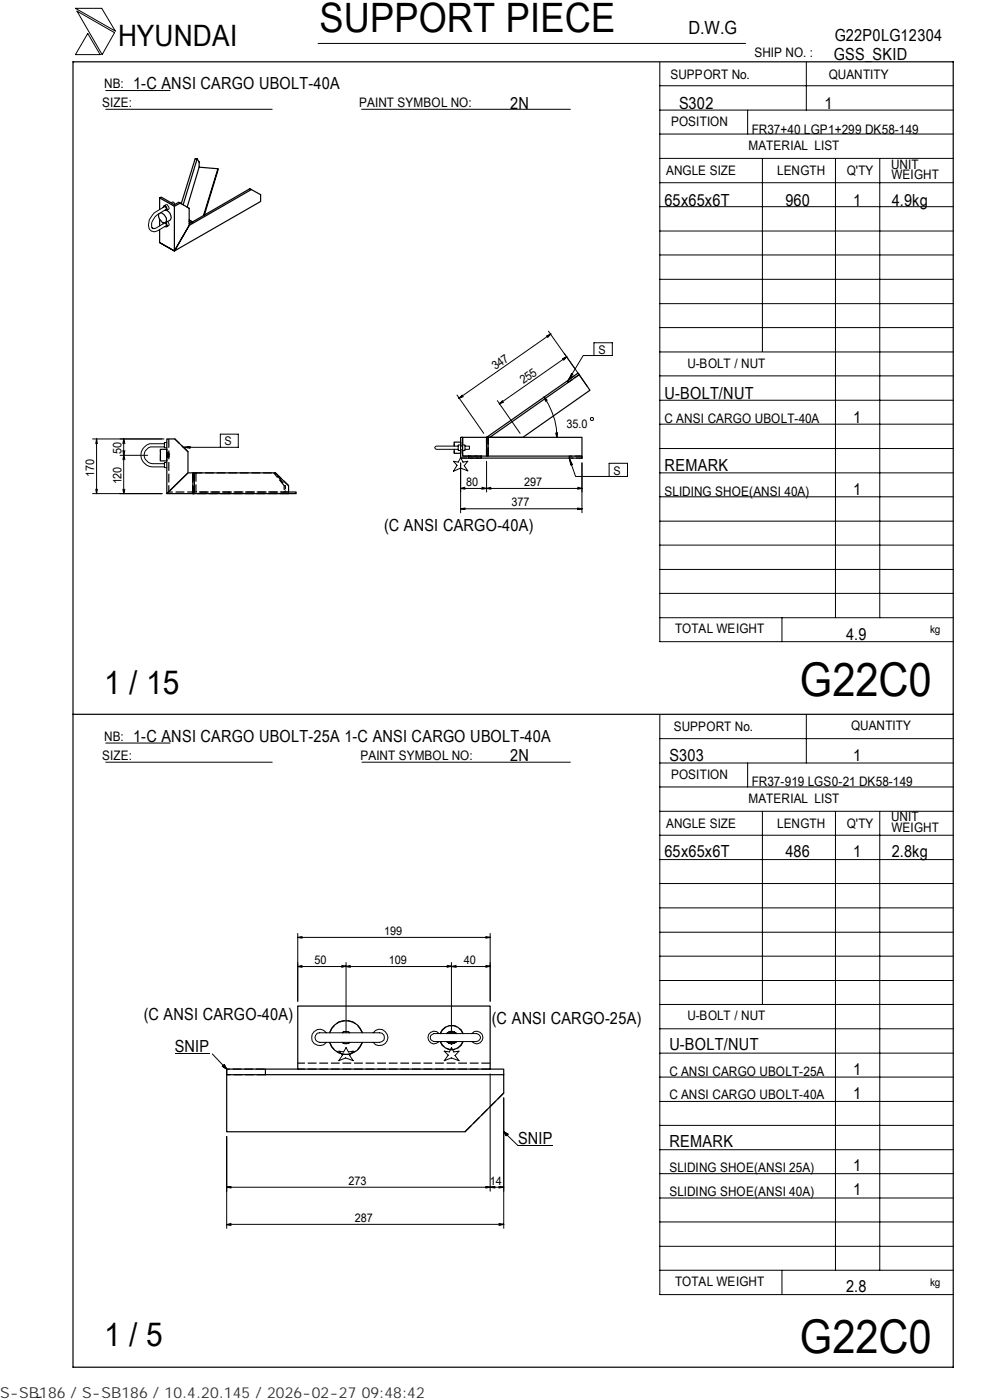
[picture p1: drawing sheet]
<svg xmlns="http://www.w3.org/2000/svg" width="210mm" height="297mm" viewBox="0 0 210 297" stroke-linecap="round" stroke-linejoin="round" font-family="sans-serif">
<g fill="none" stroke="#000" stroke-width=".21">
<path d="M16 1.8h5.6l2.9 4.8zM16.3 2.4l8 4.5-2.6 4.7zM18.6 7.1l2.6 4.5h-5.2zM22.4 19.2h13.7M67.5 9.2h90.6M139.9 18.2h62.3M139.9 13.2v122.9h62.3M171 13.1v10.3M22.4 23.2h35.3M76.7 23.2h44.3M139.9 38.8h62.3M139.9 33.6h62.3"/>
<path d="M139.9 28.4h62.3M139.9 23.4h62.3M158.6 23.4v5M161.7 33.6v41M177.2 33.7v97.4M186.6 33.7v97.4M32.2 48.3l.5 .2M32.3 48.4a2.51 2.51 0 0 1 1.2-2.9l1.7-1.1 .1-.1-.3-.5a7 7 0 0 0-2.7 1.8 2.33 2.33 0 0 0-.2 3.4 1.34 1.34 0 0 0 1.4-.1l1.7-1v-.4l-.3-.2-1.7 1-.6 .2M34.6 44l.1-.3a.61 .61 0 0 1 .7 .3 .61 .61 0 0 1-.1 .7l-.3-.1M34.7 47.2l-.1 .3M34.9 43.6l.6-.2 .3 .5v.5l-.4 .2M35.1 47.2l.2 .1a.6 .6 0 0 1 0 .9l-.3-.1"/>
<path d="M35.5 47l.4 .7-.5 .4M36.3 43l.4-.2 .1 .1 .2 .2v.3M139.9 59.3h62.3M139.9 54.1h62.3M139.9 49h62.3M139.9 43.8h62.3M116.3 70.3l5.7 8M116.8 70.9l-.9 .4M116.8 70.9l-.6 .7M116.8 70.9l-19.4 13.6M119.7 75l4.8 6.9M120.2 75.7l-.9 .4"/>
<path d="M120.2 75.7l-.7 .7M120.2 75.7l-14.3 10M121.1 79.7h.1M121.2 79.2l.3 .2-.9 1.1zM126 72.7h3.9v2.7h-3.9zM126 75.4h-2.3l-3.1 5.1M139.9 79.7h62.3M139.9 74.7h62.3M139.9 69.5h62.3M139.9 64.4h62.3M19.6 93.1h15.2M20.5 93.1l-.2 1"/>
<path d="M20.5 93.1l.1 1M20.5 93.1v11.6M25.5 96.6h5.8M26.1 95.6l.1 1M26.2 93.1l-.1 1M26.2 93.1l.3 1M26.2 93.1v11.6M26.2 96.6l-.1 .9M26.2 96.6l.3 .9M26.5 95.6l-.3 1M34.9 94.1h-2.6a2.46 2.46 0 0 0-2.4 2.5 2.46 2.46 0 0 0 2.4 2.4h2.6M34.9 94.8h-2.6a1.78 1.78 0 0 0-1.7 1.8 1.78 1.78 0 0 0 1.7 1.8h2.6"/>
<path d="M35.4 98.1h-.5v1.1h.5M35.4 93.9h-.5v1.1h.5M38.9 94.9l1.4-.2v.4zM39.9 94.8v.2M46.7 94.9v-2.8h3.8v2.8h-11.6M96.2 97.9l1 .1 .5-.9 .5 .9 1-.1-.7 .9 .7 1.1-1.5-.6-1.5 .7 .7-1.3zM96.9 83.8l5.7 8.1M97.2 94.6h-4.7l-.3 .4 .3 .3h4.7M97.7 98.2v10.6M97.7 94.4h-.5v1.2h.5M98 83.8l-.6 .7M98.1 94.4h.5v1.2h-.5"/>
<path d="M98.3 84.1l-.9 .4M98.6 94.6h1v.7h-1M103.2 97.9v6.5M105.5 85l4.8 6.9M106.6 85l-.7 .7M106.8 85.3l-.9 .4M115.4 84.2a15.4 15.4 0 0 1 2.7 8.6M115.4 84.2l.3 1M115.4 84.2l.7 .7M117.8 91.9l.3 .9M118.3 91.8l-.2 1M120.7 97.2l1.4 3.9h7.1"/>
<path d="M120.7 97.2l.7 1.3-.3 .1zM121.1 98.1l-.1 .1M123.4 98.2v10.6M129.2 98.3h3.9v2.8h-3.9zM139.9 95.2h62.3M139.9 90h62.3M139.9 84.9h62.3M19.6 104.7h14.8M20.3 103.8l.2 .9M20.6 103.8l-.1 .9M26.1 103.8l.1 .9M26.5 103.8l-.3 .9"/>
<path d="M97.7 103.6l.9 .2M97.7 103.6h25.7M97.7 107.9l.9 .2M97.7 107.9h25.7M98.6 103.4l-.9 .2M98.6 107.8l-.9 .1M102.2 103.4l1 .2M103.2 103.6l-1 .2M103.2 103.6l.9 .2M104.1 103.4l-.9 .2M122.5 103.4l.9 .2M122.5 107.8l.9 .1"/>
<path d="M123.4 103.6l-.9 .2M123.4 107.9l-.9 .2M139.9 100.3h62.3M139.9 115.6h62.3M139.9 110.6h62.3M139.9 105.4h62.3M139.9 131.1h62.3M139.9 125.9h62.3M139.9 120.8h62.3M165.9 131.1v5M22.4 157.6h13.7M139.9 151.7v122.9h62.3"/>
<path d="M139.9 156.7h62.3M171 151.5v10.4M22.4 161.7h35.3M76.8 161.7h44.2M139.9 177.2h62.3M139.9 172.1h62.3M139.9 167h62.3M139.9 161.9h62.3M158.6 161.9v5.1M161.7 172.1v41M177.2 172.2v97.3M186.6 172.2v97.3"/>
<path d="M63.2 198v14.4M63.2 198.9l.9 .1M63.2 198.9h40.8M64.1 198.7l-.9 .2M103 198.7l1 .2M104 198v14.4M104 198.9l-1 .1M139.9 182.4h62.3M139.9 197.8h62.3M139.9 192.6h62.3M139.9 187.4h62.3M63.2 205.1l.9 .1"/>
<path d="M63.2 205.1h40.8M64.1 204.8l-.9 .3M67.3 219.2l13.2-.1a1.02 1.02 0 0 1 1 1 1.02 1.02 0 0 1-1 1h-12.7a1.06 1.06 0 0 1-1-.7 1.06 1.06 0 0 1 .5-1.2zM69.2 219.1a1.73 1.73 0 0 0-2.5-.3 1.73 1.73 0 0 0 0 2.6 1.73 1.73 0 0 0 2.5-.3M72.5 204.8l.9 .2-.9 .2M73.4 204.2v14.9M74.3 204.8l-.9 .3 .9 .1M79.2 219.1a1.73 1.73 0 0 1 2.5-.3 1.73 1.73 0 0 1 0 2.6 1.73 1.73 0 0 1-2.5-.3M91.3 219.7l.7-.4h9.1a.85 .85 0 0 1 .8 .8 .85 .85 0 0 1-.8 .9h-9.1a.85 .85 0 0 1-.7-1.3zM93.1 219.3a1.34 1.34 0 0 0-1.9-.2 1.34 1.34 0 0 0 0 2 1.34 1.34 0 0 0 1.9-.1M94.8 204.8l.9 .2-.9 .2M95.7 204.2v14.9"/>
<path d="M96.8 204.8l-1.1 .3 1.1 .1M100.1 219.3a1.34 1.34 0 0 1 1.9-.2 1.34 1.34 0 0 1 0 2 1.34 1.34 0 0 1-1.9-.1M103 204.8l1 .2-1 .2M139.9 218.3h62.3M139.9 213.1h62.3M139.9 208h62.3M139.9 202.9h62.3M37.1 223.6h7.3M45 223.6l3.1 3.2M47.1 226.2l.5-.3 .5 .9zM71.9 223l1 .2 .5-1 .5 1 1-.2-.7 .9 .7 1.1-1.6-.6-1.4 .6 .7-1.2zM94.2 223l1.1 .2 .4-1 .6 1 1.1-.2-.9 .9 .9 1.1-1.7-.6-1.5 .6 .9-1.2z"/>
<path d="M104 227.8v24.9M106.8 232.9v27.7M139.9 238.7h62.3M139.9 233.7h62.3M139.9 228.5h62.3M139.9 223.4h62.3M48.1 241.1v19.5M48.1 251.9l.9 .1M48.1 259.7h58.7M49 251.7l-.9 .2M49 259.6l-.9 .2 .9 .2M103 251.7l1 .2"/>
<path d="M104 251.9l-1 .1M104 251.9l1 .1M105 251.7l-1 .2M105.8 251.7l1 .2M105.8 259.6l1 .1M106.8 240.1l1 .5-.5 .4zM106.8 240.1l3.1 3M106.8 251.9l-1 .1M106.8 251.9h-58.7M106.8 259.7l-1 .3M109.9 243.1h7.4M139.9 259.2h62.3"/>
<path d="M139.9 254.2h62.3M139.9 249h62.3M139.9 243.9h62.3M139.9 269.5h62.3M139.9 264.4h62.3M165.9 269.5v5.1M8.8 296.4l-1 .1"/>
<circle cx="125.6" cy="88.9" r=".35"/>
</g>
<g fill="none" stroke="#000" stroke-width=".25" stroke-dasharray="1.9 .6" stroke-linecap="butt">
<path d="M35.4 97.8v-2.5v2.5M35.8 93.1v11.3M39.9 95.8l-2.8-2.7M98.1 94.4v-1.6h-.4v1.6M98.1 96.8h4v.4h-4.4M99.4 96.8h2.7v.4h-2.7M103.2 92.8v4M103.2 92.8h.3v4h-.3v-4M103.5 96.8v-4M120.4 80.8l2.2-1.6 .2 .3-2.2 1.6M40.9 100.3h.3v4.4h-.3v-4.4M40.9 104.7h.3v-4.4h-.3v4.4"/>
<path d="M41.6 100.3v4.1h19.6M48.6 104.7h-7.7v-4.4h17.4M58.4 100.3l2.8 2.7M60.5 103h-.2l-2.2-2.7h.2l2.2 2.7M61.2 104.7h-12.6v-.3M61.2 104.4h-25.4M69.9 219.1a3.6 3.6 0 0 1 3.5-2.6 3.6 3.6 0 0 1 3.5 2.6M93.4 219.3a2.54 2.54 0 0 1 2.4-1.8 2.54 2.54 0 0 1 2.4 1.8M48.1 228v-1.2h8.2M56.3 228h-8.2M76.9 221.1a3.6 3.6 0 0 1-3.5 2.6 3.6 3.6 0 0 1-3.5-2.6M98.2 221a2.54 2.54 0 0 1-2.4 1.7 2.54 2.54 0 0 1-2.4-1.7"/>
<path d="M104 225.5h-40.8M104 226.8h-40.8M98.6 240.1l8.2-8.2"/>
</g>
<g fill="none" stroke="#000" stroke-width=".25">
<path d="M15.5 13.1h186.7v277h-186.7zM41.8 33.7l-2.9 9.7M42.2 35.5l-2.5 8.4M46.2 35.8l-4-.3v-1.1l-.4-.7h-.4l-3 9.6M33.9 42l3.1 1.8v9.4l-3.1-1.7v-2.8M33.9 46.6v1.3M34 45.2a1.34 1.34 0 0 1 1.3 1.1v.8l-.5 .2-.4-.1a1.84 1.84 0 0 1-.7-1.8l.1-.1M35 44.6h.1M35.3 44.6a1.5 1.5 0 0 1 .8 2.1l-1.1 .5M38.3 43.1l-1.3 .7M40.1 46.6l.8 .5-.3 .1-.5-.2M40.1 47.5l12.9-7.5 2.3 1.3v1.4l-18.3 10.5-3.1-1.7"/>
<path d="M43.3 45.6l2.9-9.8-3 9.9M53.3 40.2l-13.2 7.6-3.1 5.4 3.1-5.4v-3.6l-2.2-1.3-.9 .5-2.8-1.6-.3 .2v2.4M122.8 79.5l2.3 3.3-14.2 10h-7l16.7-11.7M35.4 93.1h1.7l2.8 2.7v4.5l-4.5 4.4zM35.4 95.3h-1.4v2.5h1.4M96.3 95.3v.9h1.4M97.7 93.8h-1.4v.8M98.1 92.8h5.1M99.4 96.8h-1.3v-4h-.4v4.4h1.7M99.4 96.8h2.7v.4h-2.7zM102.1 97.2h18.6M102.1 96.8h18.6"/>
<path d="M103.2 92.8h.3v4h-.3zM120.4 80.8l-17.2 12h20.2v4M120.4 80.8l2.2-1.6 .2 .3-2.2 1.6zM120.7 96.8h2.7v.4h-2.7zM35.4 104.7l4.5-4.4h18.5l2.8 2.7v1.7zM61.2 104.4h1.6v.3h-1.6M15.5 151.5h186.7M63.2 213.4h40.8v13.4h-40.8zM69.9 219.1a3.6 3.6 0 0 1 3.5-2.6 3.6 3.6 0 0 1 3.5 2.6M93.4 219.3a2.54 2.54 0 0 1 2.4-1.8 2.54 2.54 0 0 1 2.4 1.8M48.1 228v12.1h50.5l8.2-8.2v-3.9M48.1 226.8h8.2v1.2h-8.2z"/>
<path d="M56.3 226.8h6.9M69.9 221.1a3.6 3.6 0 0 0 3.5 2.6 3.6 3.6 0 0 0 3.5-2.6M93.4 221a2.54 2.54 0 0 0 2.4 1.7 2.54 2.54 0 0 0 2.4-1.7M104 226.8h2.8v1.2h-50.5"/>
</g>
<path d="M123.4 96.8v.4h-2.7" fill="none" stroke="#000" stroke-width=".25" stroke-dasharray="1.7 .5" stroke-linecap="butt"/>
<path d="M98.1 96.8v-1.2M95.2 219.3l.4-.2 .7 .2M96.3 219.3l-.3-.2-.8 .2M95.2 221l.4 .1 .7-.1M96.3 221l-.3 .1-.8-.1" fill="none" stroke="#000" stroke-width=".25" stroke-dasharray=".7 .2" stroke-linecap="butt"/>
<path d="M97.7 95.6v1.6M60.5 103v1.4" fill="none" stroke="#000" stroke-width=".25" stroke-dasharray=".8 .3" stroke-linecap="butt"/>
<path d="M35.4 96.2l.4-.1v.9h-.4v-.8M123.4 96.8h-2.7" fill="none" stroke="#000" stroke-width=".25" stroke-dasharray="1.5 .5" stroke-linecap="butt"/>
<path d="M35.4 96.9v-.6M35.8 96.3v.6M97.7 93.8v.6M97.7 95.6v.6M97.7 94.4v-.6M97.7 96.2v-.6M97.7 94.6h.4M97.7 95.4h.4M98.1 94.6h-.4M103.9 92.8h-.7" fill="none" stroke="#000" stroke-width=".25" stroke-dasharray=".3 .1" stroke-linecap="butt"/>
<path d="M35.4 97v-.9M35.8 96.1v.9M96.3 94.6v-.8M96.3 96.2v-.9" fill="none" stroke="#000" stroke-width=".25" stroke-dasharray=".5 .2" stroke-linecap="butt"/>
<path d="M94.7 219.3a1.36 1.36 0 0 1 2.1 0M96.8 219.3a1.36 1.36 0 0 0-2.1 0M94.7 221a1.36 1.36 0 0 0 2.1 0M96.8 221a1.36 1.36 0 0 1-2.1 0" fill="none" stroke="#000" stroke-width=".25" stroke-dasharray="1.3 .4" stroke-linecap="butt"/>
<path d="M72.5 219.1l.6-.2h.5l.6 .2M74.2 219.1l-.6-.2h-.5l-.6 .2M72.5 221.1l.6 .3h.5l.6-.3M74.2 221.1l-.6 .3h-.5l-.6-.3" fill="none" stroke="#000" stroke-width=".25" stroke-dasharray="1 .3" stroke-linecap="butt"/>
<path d="M60.3 103v1.7" fill="none" stroke="#000" stroke-width=".25" stroke-dasharray=".9 .3" stroke-linecap="butt"/>
<path d="M34 97.8v-2.5" fill="none" stroke="#000" stroke-width=".25" stroke-dasharray="1.4 .4" stroke-linecap="butt"/>
<path d="M35.4 96.6v-.3h.4v.6h-.4v-.3" fill="none" stroke="#000" stroke-width=".25" stroke-dasharray="1.2 .4" stroke-linecap="butt"/>
<path d="M47.2 226h.9v.8h-.9zM106.9 240.2h.9v.8h-.9z" fill="#000"/>
<g font-size="9.9">
<text x="169.7" y="147.6">G22C0</text>
<text x="169.7" y="286.9">G22C0</text>
</g>
<text font-size="8.6" x="67.7" y="6.9">SUPPORT PIECE</text>
<g font-size="7">
<text x="22.1" y="147.2">1 / 15</text>
<text x="22.1" y="285.6">1 / 5</text>
</g>
<text font-size="6.3" x="25.1" y="9.8">HYUNDAI</text>
<text font-size="3.9" x="146" y="7.3">D.W.G</text>
<g font-size="3.5">
<text x="177" y="8.7">G22P0LG12304</text>
<text x="176.9" y="12.8">GSS_SKID</text>
<text x="28.3" y="19">1-C ANSI CARGO UBOLT-40A</text>
<text x="108.2" y="23.1">2N</text>
<text x="144" y="23.1">S302</text>
<text x="174.8" y="23.1">1</text>
<text x="141" y="43.6">65x65x6T</text>
<text x="166.6" y="43.6">960</text>
<text x="180.9" y="43.6">1</text>
<text x="189.1" y="43.6">4.9kg</text>
<text x="141" y="84.6">U-BOLT/NUT</text>
<text x="180.9" y="89.7">1</text>
<text x="141" y="99.9">REMARK</text>
<text x="180.9" y="105.1">1</text>
<text x="81.4" y="112.6">(C ANSI CARGO-40A)</text>
<text x="179.5" y="135.8">4.9</text>
<text x="28.3" y="157.3">1-C ANSI CARGO UBOLT-25A 1-C ANSI CARGO UBOLT-40A</text>
<text x="108.2" y="161.4">2N</text>
<text x="142" y="161.4">S303</text>
<text x="180.9" y="161.4">1</text>
<text x="141" y="181.9">65x65x6T</text>
<text x="166.6" y="181.9">486</text>
<text x="180.9" y="181.9">1</text>
<text x="189.1" y="181.9">2.8kg</text>
<text x="30.5" y="216.5">(C ANSI CARGO-40A)</text>
<text x="104.3" y="217.3">(C ANSI CARGO-25A)</text>
<text x="37.1" y="223.2">SNIP</text>
<text x="142" y="222.8">U-BOLT/NUT</text>
<text x="180.9" y="228">1</text>
<text x="180.9" y="233.1">1</text>
<text x="109.9" y="242.7">SNIP</text>
<text x="142" y="243.3">REMARK</text>
<text x="180.9" y="248.5">1</text>
<text x="180.9" y="253.6">1</text>
<text x="179.5" y="274.1">2.8</text>
</g>
<text font-size="3.2" fill="#323232" x="0" y="296.6">S-SB186 / S-SB186 / 10.4.20.145 / 2026-02-27 09:48:42</text>
<g font-size="2.8">
<text x="142.2" y="16.8">SUPPORT No.</text>
<text x="160" y="12.2">SHIP NO. :</text>
<text x="175.8" y="16.7">QUANTITY</text>
<text x="21.7" y="22.8">SIZE:</text>
<text x="22.1" y="18.7">NB:</text>
<text x="76.2" y="22.8">PAINT SYMBOL NO:</text>
<text x="142.3" y="26.8">POSITION</text>
<text x="159.4" y="28.4">FR37+40 LGP1+299 DK58-149</text>
<text x="158.8" y="31.7">MATERIAL LIST</text>
<text x="189" y="35.8">UNIT</text>
<text x="141.3" y="37.2">ANGLE SIZE</text>
<text x="164.8" y="37.1">LENGTH</text>
<text x="179.6" y="37.1">Q'TY</text>
<text x="189.1" y="38">WEIGHT</text>
<text x="145.8" y="78">U-BOLT / NUT</text>
<text x="141" y="89.8">C ANSI CARGO UBOLT-40A</text>
<text x="141" y="105.2">SLIDING SHOE(ANSI 40A)</text>
<text x="143.2" y="134.4">TOTAL WEIGHT</text>
<text x="142.9" y="155">SUPPORT No.</text>
<text x="180.5" y="154.9">QUANTITY</text>
<text x="21.7" y="161.3">SIZE:</text>
<text x="22.1" y="157.1">NB:</text>
<text x="76.5" y="161.2">PAINT SYMBOL NO:</text>
<text x="142.3" y="165.3">POSITION</text>
<text x="159.4" y="166.7">FR37-919 LGS0-21 DK58-149</text>
<text x="158.8" y="170.3">MATERIAL LIST</text>
<text x="141.3" y="175.7">ANGLE SIZE</text>
<text x="164.8" y="175.6">LENGTH</text>
<text x="179.6" y="175.6">Q'TY</text>
<text x="189" y="174.2">UNIT</text>
<text x="189.1" y="176.5">WEIGHT</text>
<text x="145.8" y="216.5">U-BOLT / NUT</text>
<text x="142" y="228.2">C ANSI CARGO UBOLT-25A</text>
<text x="142" y="233.3">C ANSI CARGO UBOLT-40A</text>
<text x="142" y="248.7">SLIDING SHOE(ANSI 25A)</text>
<text x="142" y="253.7">SLIDING SHOE(ANSI 40A)</text>
<text x="143.2" y="272.9">TOTAL WEIGHT</text>
</g>
<g font-size="2.5">
<text x="126.9" y="75">S</text>
<text x="105.1" y="78.6" transform="rotate(-35 105.1 78.6)">347</text>
<text x="111" y="81.5" transform="rotate(-35 111 81.5)">255</text>
<text x="47.6" y="94.5">S</text>
<text x="120.1" y="90.8">35.0</text>
<text x="20" y="101.1" transform="rotate(-90 20 101.1)">170</text>
<text x="25.7" y="96.4" transform="rotate(-90 25.7 96.4)">50</text>
<text x="130.1" y="100.7">S</text>
<text x="25.7" y="102.8" transform="rotate(-90 25.7 102.8)">120</text>
<text x="98.9" y="103.1">80</text>
<text x="108.5" y="107.4">377</text>
<text x="111.2" y="103.1">297</text>
<text x="81.4" y="198.4">199</text>
<text x="66.7" y="204.6">50</text>
<text x="82.5" y="204.6">109</text>
<text x="98.4" y="204.6">40</text>
<text x="73.9" y="251.4">273</text>
<text x="103.9" y="251.4">14</text>
<text x="75.3" y="259.2">287</text>
</g>
<g font-size="2.3">
<text x="197.3" y="134.3">kg</text>
<text x="197.3" y="272.8">kg</text>
</g>
</svg>
